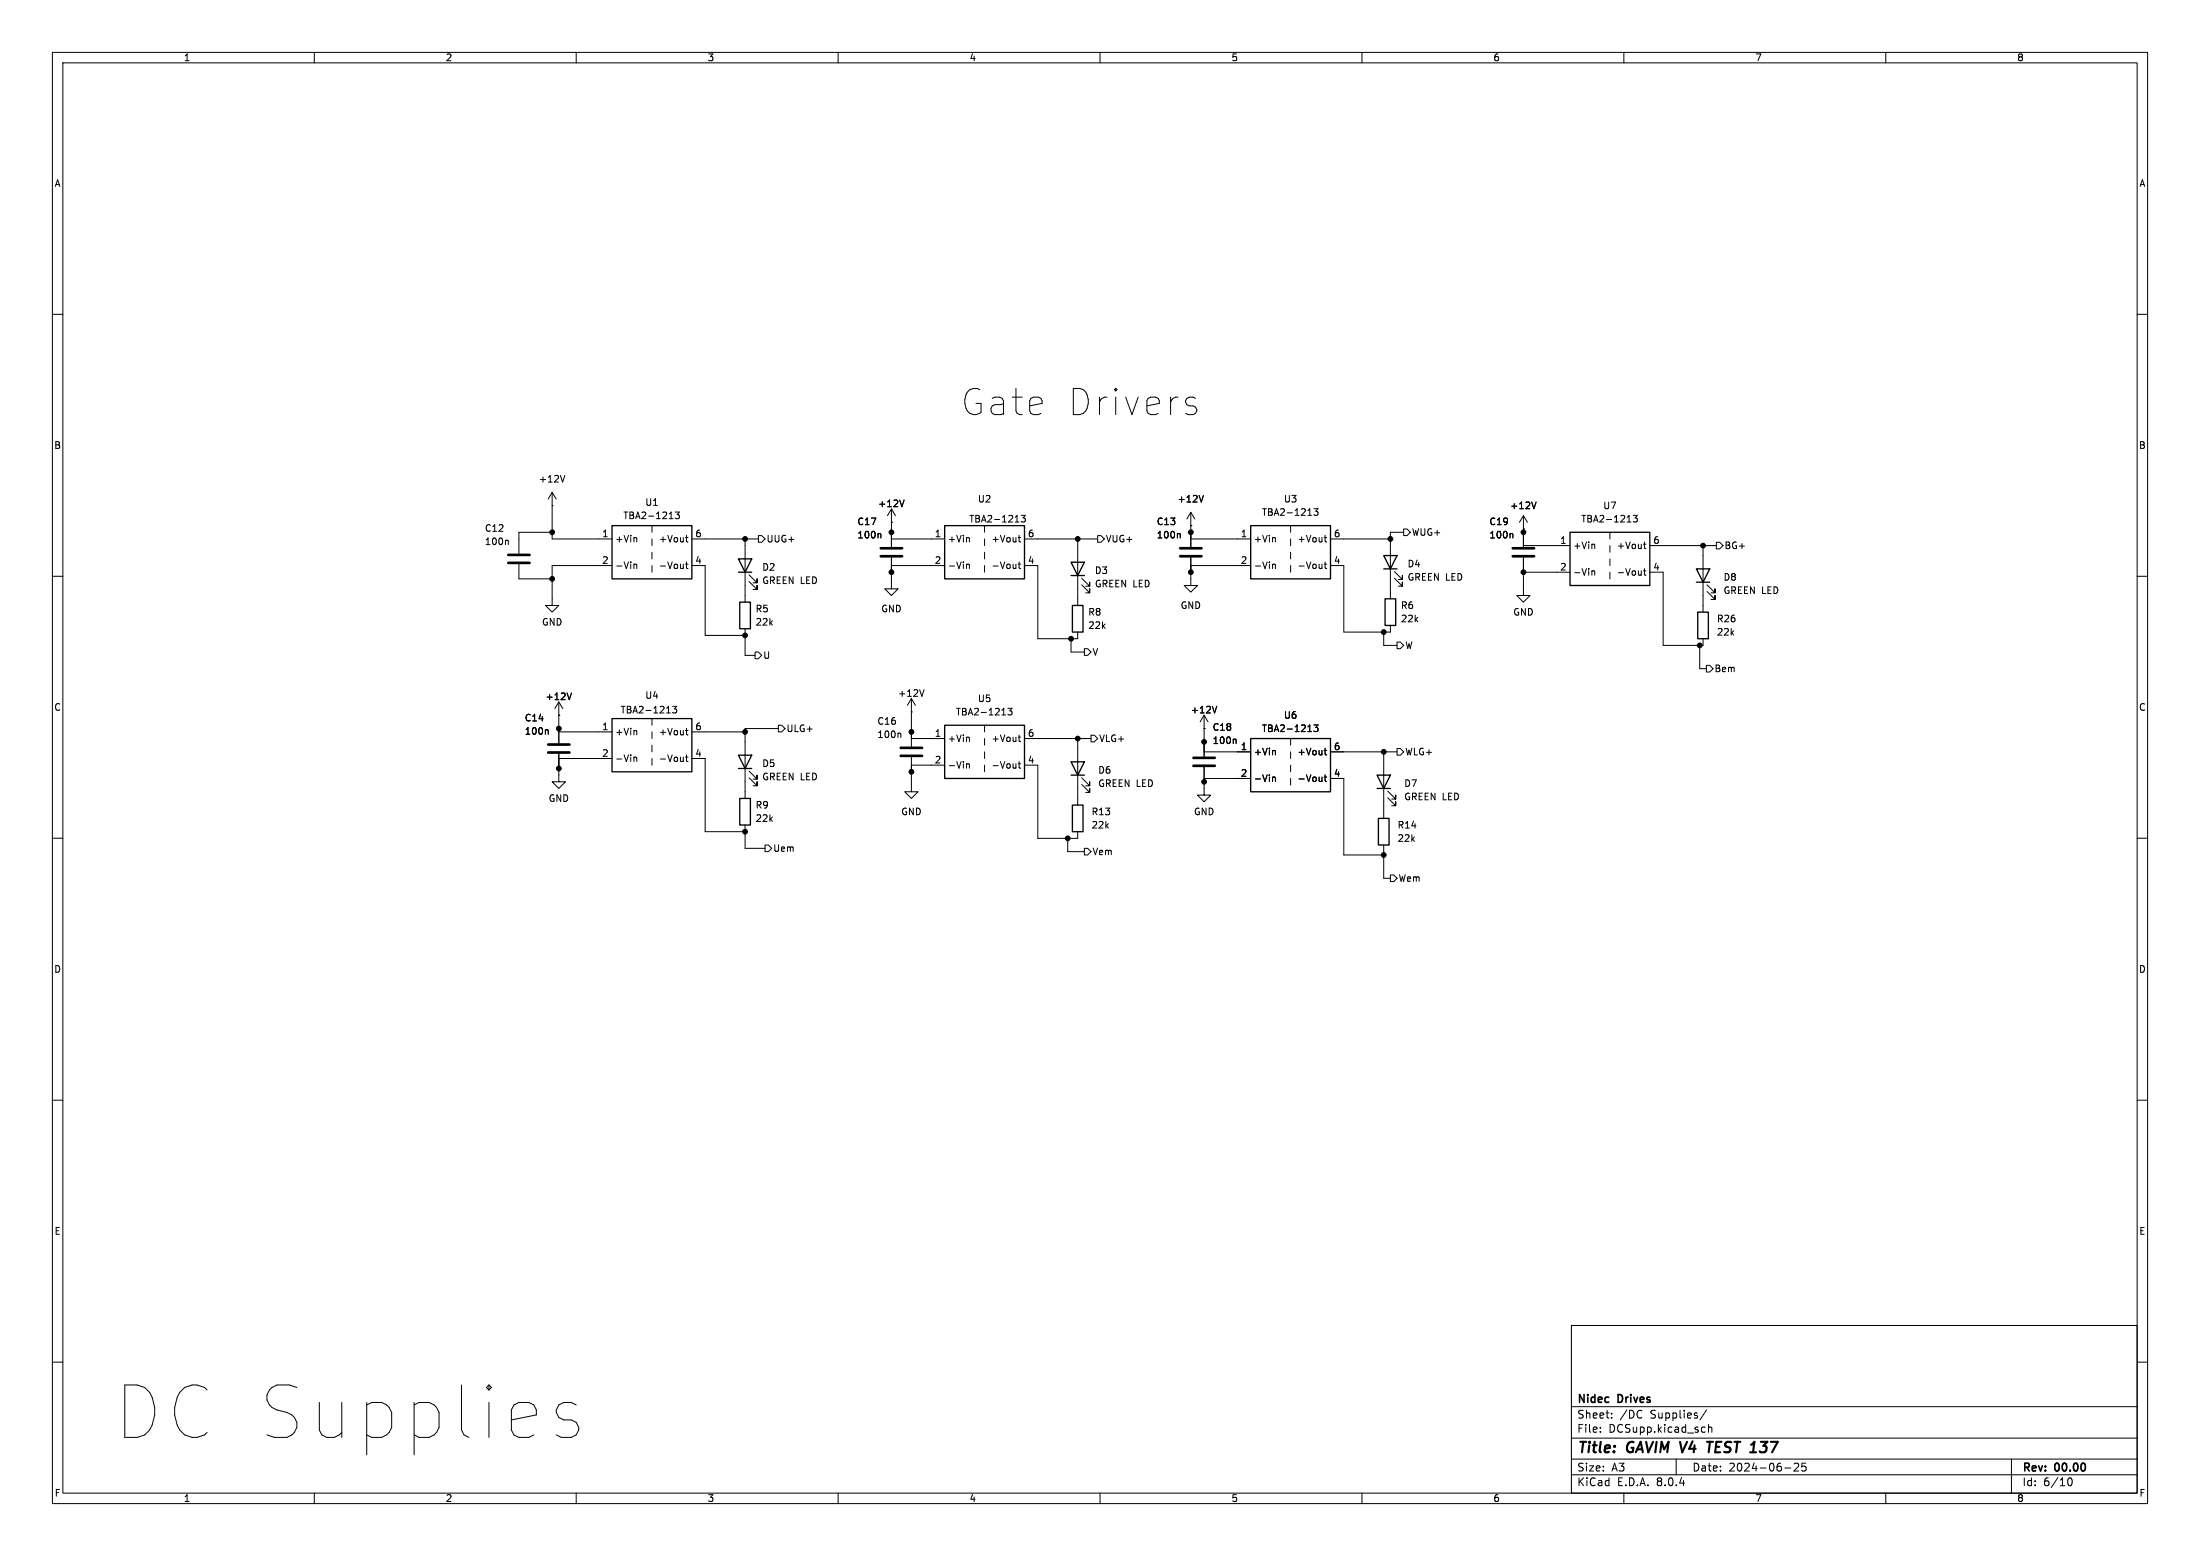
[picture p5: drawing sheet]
<svg xmlns="http://www.w3.org/2000/svg" width="420mm" height="297mm" viewBox="0 0 420 297" stroke-linecap="round" stroke-linejoin="round" font-family="sans-serif">
<g fill="none" stroke="#000" stroke-width=".19">
<path d="M10 10h400v277h-400zM12 12h396v273h-396zM60 10v2M110 10v2M160 10v2M210 10v2M260 10v2M310 10v2M360 10v2M10 60h2M408 60h2M227 77.5h.8l.4 .2 .3 .7-.3 .5-.4 .2h-1"/>
<path d="M227 75.8h.8l.4 .2M105.4 96.5h.1M105.4 94v8.9h11.4M105.4 94l-.8 1.3M105.4 94l.8 1.3M107.8 90.7l-.4 1.3M127.8 99h.7M128.9 97.7h.8l-.4 .5 .3 .1v.6l-.2 .1-.5-.1M170.2 99.7h.1M170.2 97.2v7.2M170.2 97.2l-.8 1.2M170.2 97.2l.7 1.2"/>
<path d="M172.6 95.4l-.4 1.3M193.8 99.6h.7M194.9 98.4h.8l-.4 .5 .4 .1v.5l-.2 .1-.6-.1M227.3 97.8l-.7 1.3M227.3 97.8v6.6M227.3 97.8l.8 1.3M229.7 94.6l-.4 1.2M249.7 98.4h.7M250.8 97.1h.8l-.4 .5 .4 .1v.5l-.2 .2-.6-.2M290.8 98.4v6M290.8 98.4l-.7 1.3M290.8 98.4l.8 1.3"/>
<path d="M293.2 95.8l-.4 1.3M310.6 99.6h.8M311.8 98.4h.8l-.5 .5 .4 .1v.5l-.2 .1-.5-.1M10 110h2M96.9 103.1l.1 .2v.7M99.1 107.7v2.8h6.3M105.4 101.6h-6.3v4.1M116.8 108h-11.4v7.6h1.3l-1.3 1.2-1.3-1.2h1.3M121 107.8l.2-.1h.3l.1 .8M121 107.7v.8M121.4 102.6l.2 .2v.6M124.5 100.3v1.3"/>
<path d="M124.5 102.9v1.2M124.5 105.4v1.3M124.5 108v1.2M130.9 107.7h.5M130.9 102.6h.5M131 107.3v1l.4 .2M131 102.2v1.1l.4 .1M132.1 102.9h12.7M132.1 108h2.5v13.3h7.6M142.2 102.9v12M143 111l1.5 1.5v-.7v.7h-.7M143 109.7l1.5 1.6v-.8v.8h-.7"/>
<path d="M144.8 102.2h.6l.6 .7-.6 .6h-.6zM168 101.8l.2 .2v.7M170.2 106.4v6h1.2l-1.2 1.3-1.3-1.3h1.3M170.2 102.9h10.1M170.2 108h10.1M184.5 107.8l.2-.1h.3l.1 .8M184.5 107.7v.8M184.9 102.6l.2 .2v.6M188 100.3v1.3M188 102.9v1.2M188 105.4v1.3M188 108v1.2"/>
<path d="M194.4 107.7h.5M194.4 102.6h.5M194.5 102.2v1.1l.4 .1M194.5 107.3v1l.4 .2M195.6 108h2.5v13.9h7.6v-1.2M195.6 102.9h13.9M205.7 102.9v12.7M206.5 111.6l1.5 1.6v-.8v.8h-.7M206.5 110.4l1.5 1.5v-.8v.8h-.7M209.5 102.2h.7l.6 .7-.6 .6h-.7zM225.1 101.8l.2 .2v.7M227.3 106.4v5.4h1.3l-1.3 1.2-1.2-1.2h1.2"/>
<path d="M227.3 100.3h.1M227.3 102.9h11.5M227.3 108h11.5M242.9 107.8l.2-.1h.3l.1 .8M242.9 107.7v.8M243.3 102.6l.2 .2v.6M246.4 100.3v1.3M246.4 102.9v1.2M246.4 105.4v1.3M246.4 108v1.2M252.8 107.7h.5M252.8 102.6h.5"/>
<path d="M253 102.2v1.1l.3 .1M253 107.3v1l.3 .2M254 108h2.5v12.7h8.9v-1.3M254 102.9h11.4M266.2 110.4l1.5 1.5v-.8v.8h-.7M266.2 109.1l1.5 1.5v-.7v.7h-.7M268 101h.6l.6 .6-.6 .6h-.6zM268 101.6h-2.6v12.7M288.6 101.8l.2 .2v.7M290.8 101h.1M290.8 106.4v7.3h1.3l-1.3 1.2-1.2-1.2h1.2M290.8 104.1h8.9"/>
<path d="M290.8 109.2h8.9M303.9 109.1l.2-.1h.3v.8M303.9 109v.8M304.3 103.9l.1 .2v.6M307.3 101.6v1.3M307.3 104.1v1.3M307.3 106.7v1.3M307.3 109.2v1.3M313.7 109h.5M313.7 103.9h.5M313.9 103.4v1.1l.3 .2M313.9 108.5v1.1l.3 .2"/>
<path d="M315 109.2h2.5v14h7.6v-1.3M315 104.1h12.7M325.1 104.1v12.7M325.9 112.9l1.5 1.5v-.7v.7h-.8M325.9 111.6l1.5 1.6v-.8v.8h-.8M327.7 103.5h.6l.6 .6-.6 .7h-.6zM408 110h2M104.5 139.3l.2 .2v.7M106.7 136.5h.1M106.7 134v7.9M106.7 134l-.8 1.3M106.7 134l.7 1.3"/>
<path d="M106.7 139.7h10.1M109.1 132.3l-.4 1.2M121.4 139.4l.2 .2v.7M124.5 137.2v1.2M124.5 139.7v1.3M127.2 136.1h.8M128.4 134.8h.8l-.4 .5 .3 .1v.6l-.2 .1-.5-.1M130.9 139.4h.5M131 139v1.1l.4 .2M132.1 139.7h10.1M142.2 120v5.1h1.9M144.1 124.5h.7l.6 .6-.6 .6h-.7z"/>
<path d="M148.6 138.4h.6l.7 .7-.7 .6h-.6zM148.6 139.1h-6.4v13.3M171.8 139.9l.2 .2v.7M174 135.9h.1M174 133.4l-.8 1.2M174 133.4v9.1M174 133.4l.8 1.2M176.4 131.6l-.4 1.3M188 138.4v1.3M191.3 136.5h.7M192.4 135.2h.8l-.4 .5 .3 .1v.5l-.2 .2-.5-.2M204.5 121.9v2.6h2.5"/>
<path d="M207 123.8h.6l.7 .7-.7 .6h-.6zM229.9 139.1h.1M229.9 136.5v7.9M229.9 136.5l-.8 1.3M229.9 136.5l.7 1.3M232.3 134.8l-.4 1.3M249.7 139.6h.7M250.8 138.4h.8l-.4 .5 .4 .1v.5l-.2 .1-.6-.1M264.2 120.7v2.5h2.5M266.7 122.6h.6l.7 .6-.7 .6h-.6zM324.5 123.2v4.4h1.3M325.8 127h.6l.6 .6-.6 .7h-.6z"/>
<path d="M10 160h2M106.7 143.9v5.3h1.2l-1.2 1.3-1.3-1.3h1.3M106.7 144.8h10.1M121 144.6l.2-.1 .3 .1 .1 .8M121 144.5v.9M124.5 142.2v1.3M124.5 144.8v1.3M130.9 144.5h.5M131 144.1v1.1l.4 .2M132.1 144.8h2.5v14h7.6M142.2 157.5v4.4h3.8M143 148.5l1.5 1.5v-.8v.8h-.7"/>
<path d="M143 147.2l1.5 1.5v-.7v.7h-.7M174 144.5v6.6h1.3l-1.3 1.3-1.3-1.3h1.3M174 141h6.3M174 146.1h6.3M184.5 145.9l.2-.1h.3l.1 .8M184.5 145.8v.8M184.9 140.7l.2 .2v.6M188 141v1.2M188 143.5v1.3M188 146.1v1.2M194.4 145.8h.5M194.4 140.7h.5"/>
<path d="M194.5 140.3v1.1l.4 .1M194.5 145.4v1l.4 .2M195.6 141h12.7M195.6 146.1h2.5v13.9h7.6v-1.2M205.7 141v12.7M206.5 149.7l1.5 1.6v-.8v.8h-.7M206.5 148.5l1.5 1.5v-.8v.8h-.7M208.3 140.3h.6l.6 .7-.6 .6h-.6zM229.9 146.4v5.4h1.2l-1.2 1.2-1.3-1.2h1.3M229.9 143.5h8.9M229.9 148.6h8.9M235.8 141.1l.2 .2v.6"/>
<path d="M242.9 148.4l.2-.1 .3 .1 .1 .8M242.9 148.3v.9M243.3 143.2l.2 .2v.7M246.4 141v1.2M246.4 143.5v1.3M246.4 146.1v1.2M246.4 148.6v1.3M252.8 148.3h.5M252.8 143.2h.5M253 142.8v1.1l.3 .2M253 147.9v1.1l.3 .2M254 143.5h12.7"/>
<path d="M254 148.6h2.5v14.6h7.7M264.2 143.5v12.7M264.9 152.3l1.5 1.5v-.8v.8h-.7M264.9 151l1.5 1.5v-.7v.7h-.7M266.7 142.9h.6l.7 .6-.7 .6h-.6zM408 160h2M146 161.3h.7l.6 .6-.6 .7h-.7zM203.8 160v2.6h3.2M207 161.9h.6l.7 .7-.7 .6h-.6zM264.2 161.3v6.3h1.2M265.4 167h.7l.6 .6-.6 .7h-.7zM10 210h2"/>
<path d="M408 210h2M10 260h2M300 253h108v32h-108zM408 260h2M110 268.2l-.9-.5h-1.5l-.9 .5-.5 .9v.5l.5 1 .9 .4h1.5l.9 .5 .5 1v.4l-.5 1-.9 .5h-1.9l-1-.5M300 278.5h108M300 274.5h108M300 268.5h108M305.5 273.2v.2M305.5 272.5v.1M307.7 270.5v.2M307.7 269.8v.1"/>
<path d="M320 278.5v3M325.4 272.4l.1 .1M325.5 273.3l-.1 .1M325.8 269.1l-1.3 1.9M326.2 271.9v1.5M326.2 272.5l.2-.1 .3 .1 .1 .9M342.5 279.4l.6-.1 .2 .1 .1 .3-1 1.1h1M344.7 279.3h-.7l-.1 .7 .3-.1h.5l.1 .2-.1 .5-.2 .2-.6-.2M384 278.5v6.5M60 285v2M110 285v2M160 285v2"/>
<path d="M210 285v2M260 285v2M300 281.5h108M310 285v2M340.7 280.2h1.2M360 285v2M394.7 282.7l.2-.5 .2-.1a.8 .8 0 0 1 .5 .7 .8 .8 0 0 1-.5 .8l-.2-.2-.2-.4"/>
</g>
<path d="M325.9 275.2h1.1M326.4 275.2l-.2 2" fill="none" stroke="#000" stroke-width=".4"/>
<g fill="none" stroke="#000" stroke-width=".25">
<path d="M116.8 100.3h15.3v10.2h-15.3zM141 106.7h2.5l-1.3 2.5zM141 109.2h2.5M141.2 114.9h2.1v5.1h-2.1zM180.3 100.3h15.3v10.2h-15.3zM204.5 107.3h2.5l-1.3 2.6zM204.5 109.9h2.5M204.7 115.6h2.1v5.1h-2.1zM238.8 100.3h15.2v10.2h-15.2zM264.2 106h2.5l-1.3 2.6zM264.2 108.6h2.5M264.4 114.3h2v5.1h-2z"/>
<path d="M299.7 101.6h15.3v10.2h-15.3zM323.8 108.6h2.6l-1.3 2.5zM323.8 111.1h2.6M324.1 116.8h2v5.1h-2zM116.8 137.2h15.3v10.1h-15.3zM180.3 138.4h15.3v10.2h-15.3zM141 144.1h2.5l-1.3 2.6zM141 146.7h2.5M141.2 152.4h2.1v5.1h-2.1zM204.5 145.4h2.5l-1.3 2.6zM204.5 148h2.5M204.7 153.7h2.1v5.1h-2.1z"/>
<path d="M238.8 141h15.2v10.1h-15.2zM262.9 148h2.5l-1.2 2.5zM262.9 150.5h2.5M263.1 156.2h2.1v5.1h-2.1z"/>
</g>
<g fill="none" stroke="#000" stroke-width=".51">
<path d="M97 107.4h4.1M97 105.9h4.1M168.1 106.2h4.1M168.1 104.6h4.1M225.3 106.2h4.1M225.3 104.6h4.1M288.8 106.2h4.1M288.8 104.6h4.1M104.6 143.6h4.1M104.6 142.1h4.1M172 144.3h4M172 142.7h4"/>
<path d="M227.8 146.2h4.1M227.8 144.7h4.1"/>
</g>
<g fill="#000" stroke="#000" stroke-width=".19">
<circle cx="105.4" cy="110.5" r=".46"/>
<circle cx="105.4" cy="101.6" r=".46"/>
<circle cx="142.2" cy="102.9" r=".46"/>
<circle cx="170.2" cy="101.6" r=".46"/>
<circle cx="170.2" cy="109.2" r=".46"/>
<circle cx="205.7" cy="102.9" r=".46"/>
<circle cx="227.3" cy="101.6" r=".46"/>
<circle cx="227.3" cy="109.2" r=".46"/>
<circle cx="265.4" cy="102.9" r=".46"/>
<circle cx="290.8" cy="101.6" r=".46"/>
<circle cx="290.8" cy="109.2" r=".46"/>
<circle cx="325.1" cy="104.1" r=".46"/>
<circle cx="106.7" cy="139.1" r=".46"/>
<circle cx="142.2" cy="121.3" r=".46"/>
<circle cx="142.2" cy="139.7" r=".46"/>
<circle cx="174" cy="139.7" r=".46"/>
<circle cx="204.5" cy="121.9" r=".46"/>
<circle cx="264.2" cy="120.7" r=".46"/>
<circle cx="324.5" cy="123.2" r=".46"/>
<circle cx="106.7" cy="146.7" r=".46"/>
<circle cx="142.2" cy="158.8" r=".46"/>
<circle cx="174" cy="147.3" r=".46"/>
<circle cx="205.7" cy="141" r=".46"/>
<circle cx="229.9" cy="141.6" r=".46"/>
<circle cx="229.9" cy="149.2" r=".46"/>
<circle cx="264.2" cy="143.5" r=".46"/>
<circle cx="203.8" cy="160" r=".46"/>
<circle cx="264.2" cy="163.2" r=".46"/>
</g>
<text font-size="13.9" x="21.3" y="275.6">DC Supplies</text>
<text font-size="7" x="183.1" y="79.8">Gate Drivers</text>
<g font-size="2.8">
<text x="301" y="277.9">Title:</text>
<text x="310.6" y="277.9">GAVIM V4</text>
<text x="327.6" y="277.9">TEST 137</text>
</g>
<g font-size="2.1">
<text x="301" y="268.2">Nidec</text>
<text x="308.9" y="268.2">Drives</text>
<text x="301" y="273.7">File:</text>
<text x="301" y="271">Sheet:</text>
<text x="307.1" y="273.7">DCSupp.kicad_sch</text>
<text x="309.2" y="271">/DC</text>
<text x="315.1" y="271">Supplies/</text>
<text x="301" y="281.1">Size:</text>
<text x="307.6" y="281.1">A3</text>
<text x="323" y="281.1">Date:</text>
<text x="330" y="281.1">2024-06-25</text>
<text x="386" y="281.3">Rev:</text>
<text x="392.4" y="281.3">00.00</text>
<text x="301" y="283.9">KiCad</text>
<text x="308.7" y="283.9">E.D.A.</text>
<text x="316.3" y="283.9">8.0.4</text>
<text x="386" y="283.9">Id:</text>
<text x="390.1" y="283.9">6/10</text>
</g>
<g font-size="1.8">
<text x="35" y="11.9">1</text>
<text x="85" y="11.9">2</text>
<text x="135" y="11.9">3</text>
<text x="185" y="11.9">4</text>
<text x="235" y="11.9">5</text>
<text x="285" y="11.9">6</text>
<text x="335" y="11.9">7</text>
<text x="385" y="11.9">8</text>
<text x="10.3" y="35.9">A</text>
<text x="408.3" y="35.9">A</text>
<text x="10.3" y="85.9">B</text>
<text x="408.2" y="85.9">B</text>
<text x="102.8" y="92.3">+12V</text>
<text x="92.5" y="101.7">C12</text>
<text x="118.9" y="99.3">TBA2-1213</text>
<text x="123.1" y="96.7">U1</text>
<text x="163.6" y="100.4">C17</text>
<text x="167.5" y="97">+12V</text>
<text x="184.9" y="99.9">TBA2-1213</text>
<text x="186.6" y="96.1">U2</text>
<text x="220.7" y="100.4">C13</text>
<text x="224.7" y="96.1">+12V</text>
<text x="240.8" y="98.7">TBA2-1213</text>
<text x="245" y="96.1">U3</text>
<text x="284.2" y="100.4">C19</text>
<text x="288.2" y="97.4">+12V</text>
<text x="301.8" y="99.9">TBA2-1213</text>
<text x="306" y="97.4">U7</text>
<text x="92.5" y="104.2">100n</text>
<text x="114.9" y="102.6">1</text>
<text x="114.9" y="107.7">2</text>
<text x="117.3" y="103.7">+Vin</text>
<text x="125.7" y="103.7">+Vout</text>
<text x="132.6" y="107.7">4</text>
<text x="132.6" y="102.6">6</text>
<text x="146.2" y="103.7">UUG+</text>
<text x="163.6" y="103">100n</text>
<text x="178.4" y="102.6">1</text>
<text x="178.4" y="107.7">2</text>
<text x="180.8" y="103.7">+Vin</text>
<text x="189.2" y="103.7">+Vout</text>
<text x="196.1" y="107.7">4</text>
<text x="196.1" y="102.6">6</text>
<text x="211" y="103.7">VUG+</text>
<text x="220.7" y="103">100n</text>
<text x="236.8" y="102.6">1</text>
<text x="236.8" y="107.7">2</text>
<text x="239.3" y="103.7">+Vin</text>
<text x="247.6" y="103.7">+Vout</text>
<text x="254.6" y="107.7">4</text>
<text x="254.6" y="102.6">6</text>
<text x="269.4" y="102.5">WUG+</text>
<text x="284.2" y="103">100n</text>
<text x="297.7" y="103.9">1</text>
<text x="300.2" y="105">+Vin</text>
<text x="308.6" y="105">+Vout</text>
<text x="315.5" y="103.9">6</text>
<text x="329.1" y="105">BG+</text>
<text x="117.3" y="108.8">-Vin</text>
<text x="125.7" y="108.8">-Vout</text>
<text x="145.4" y="109.1">D2</text>
<text x="145.4" y="111.7">GREEN LED</text>
<text x="180.8" y="108.8">-Vin</text>
<text x="189.2" y="108.8">-Vout</text>
<text x="208.9" y="109.8">D3</text>
<text x="208.9" y="112.3">GREEN LED</text>
<text x="239.3" y="108.8">-Vin</text>
<text x="247.6" y="108.8">-Vout</text>
<text x="268.6" y="108.5">D4</text>
<text x="268.6" y="111">GREEN LED</text>
<text x="297.7" y="109">2</text>
<text x="300.2" y="110.1">-Vin</text>
<text x="308.6" y="110.1">-Vout</text>
<text x="315.5" y="109">4</text>
<text x="328.9" y="111">D8</text>
<text x="328.9" y="113.6">GREEN LED</text>
<text x="103.4" y="119.6">GND</text>
<text x="144.2" y="117.1">R5</text>
<text x="144.2" y="119.6">22k</text>
<text x="168.1" y="117.1">GND</text>
<text x="207.7" y="117.7">R8</text>
<text x="225.3" y="116.4">GND</text>
<text x="267.3" y="116.4">R6</text>
<text x="267.3" y="119">22k</text>
<text x="288.8" y="117.7">GND</text>
<text x="327.7" y="119">R26</text>
<text x="145.6" y="126">U</text>
<text x="207.7" y="120.2">22k</text>
<text x="208.5" y="125.3">V</text>
<text x="268.2" y="124.1">W</text>
<text x="327.7" y="121.5">22k</text>
<text x="327.2" y="128.5">Bem</text>
<text x="10.3" y="135.9">C</text>
<text x="100.1" y="137.9">C14</text>
<text x="104" y="133.8">+12V</text>
<text x="118.4" y="136.4">TBA2-1213</text>
<text x="123.1" y="133.6">U4</text>
<text x="171.3" y="133.2">+12V</text>
<text x="182.4" y="136.8">TBA2-1213</text>
<text x="186.6" y="134.2">U5</text>
<text x="227.2" y="136.4">+12V</text>
<text x="245" y="137.4">U6</text>
<text x="408.2" y="135.9">C</text>
<text x="100.1" y="140.4">100n</text>
<text x="114.9" y="139.4">1</text>
<text x="117.3" y="140.6">+Vin</text>
<text x="125.7" y="140.6">+Vout</text>
<text x="132.6" y="139.4">6</text>
<text x="150.1" y="139.9">ULG+</text>
<text x="167.4" y="141.1">100n</text>
<text x="167.4" y="138.5">C16</text>
<text x="178.4" y="140.7">1</text>
<text x="180.8" y="141.8">+Vin</text>
<text x="189.2" y="141.8">+Vout</text>
<text x="196.1" y="140.7">6</text>
<text x="209.7" y="141.8">VLG+</text>
<text x="231.4" y="142.2">100n</text>
<text x="231.4" y="139.7">C18</text>
<text x="236.8" y="143.3">1</text>
<text x="240.8" y="139.9">TBA2-1213</text>
<text x="254.6" y="143.3">6</text>
<text x="114.9" y="144.5">2</text>
<text x="117.3" y="145.6">-Vin</text>
<text x="125.7" y="145.6">-Vout</text>
<text x="132.6" y="144.5">4</text>
<text x="145.4" y="146.6">D5</text>
<text x="145.4" y="149.1">GREEN LED</text>
<text x="178.4" y="145.8">2</text>
<text x="180.8" y="146.9">-Vin</text>
<text x="189.2" y="146.9">-Vout</text>
<text x="196.1" y="145.8">4</text>
<text x="209.6" y="147.9">D6</text>
<text x="236.8" y="148.3">2</text>
<text x="239.3" y="144.4">+Vin</text>
<text x="239.3" y="149.5">-Vin</text>
<text x="247.6" y="149.5">-Vout</text>
<text x="247.6" y="144.4">+Vout</text>
<text x="254.6" y="148.3">4</text>
<text x="268.2" y="144.4">WLG+</text>
<text x="104.6" y="153.3">GND</text>
<text x="144.2" y="154.5">R9</text>
<text x="172" y="155.8">GND</text>
<text x="208.3" y="155.8">R13</text>
<text x="209.6" y="150.4">GREEN LED</text>
<text x="227.8" y="155.8">GND</text>
<text x="268" y="150.4">D7</text>
<text x="268" y="152.9">GREEN LED</text>
<text x="144.2" y="157.1">22k</text>
<text x="208.3" y="158.3">22k</text>
<text x="266.7" y="158.3">R14</text>
<text x="266.7" y="160.9">22k</text>
<text x="147.5" y="162.8">Uem</text>
<text x="208.5" y="163.4">Vem</text>
<text x="266.9" y="168.5">Wem</text>
<text x="10.3" y="185.9">D</text>
<text x="408.2" y="185.9">D</text>
<text x="10.3" y="235.9">E</text>
<text x="408.3" y="235.9">E</text>
<text x="10.3" y="285.9">F</text>
<text x="35" y="286.9">1</text>
<text x="85" y="286.9">2</text>
<text x="135" y="286.9">3</text>
<text x="185" y="286.9">4</text>
<text x="235" y="286.9">5</text>
<text x="285" y="286.9">6</text>
<text x="335" y="286.9">7</text>
<text x="385" y="286.9">8</text>
<text x="408.3" y="285.9">F</text>
</g>
</svg>
